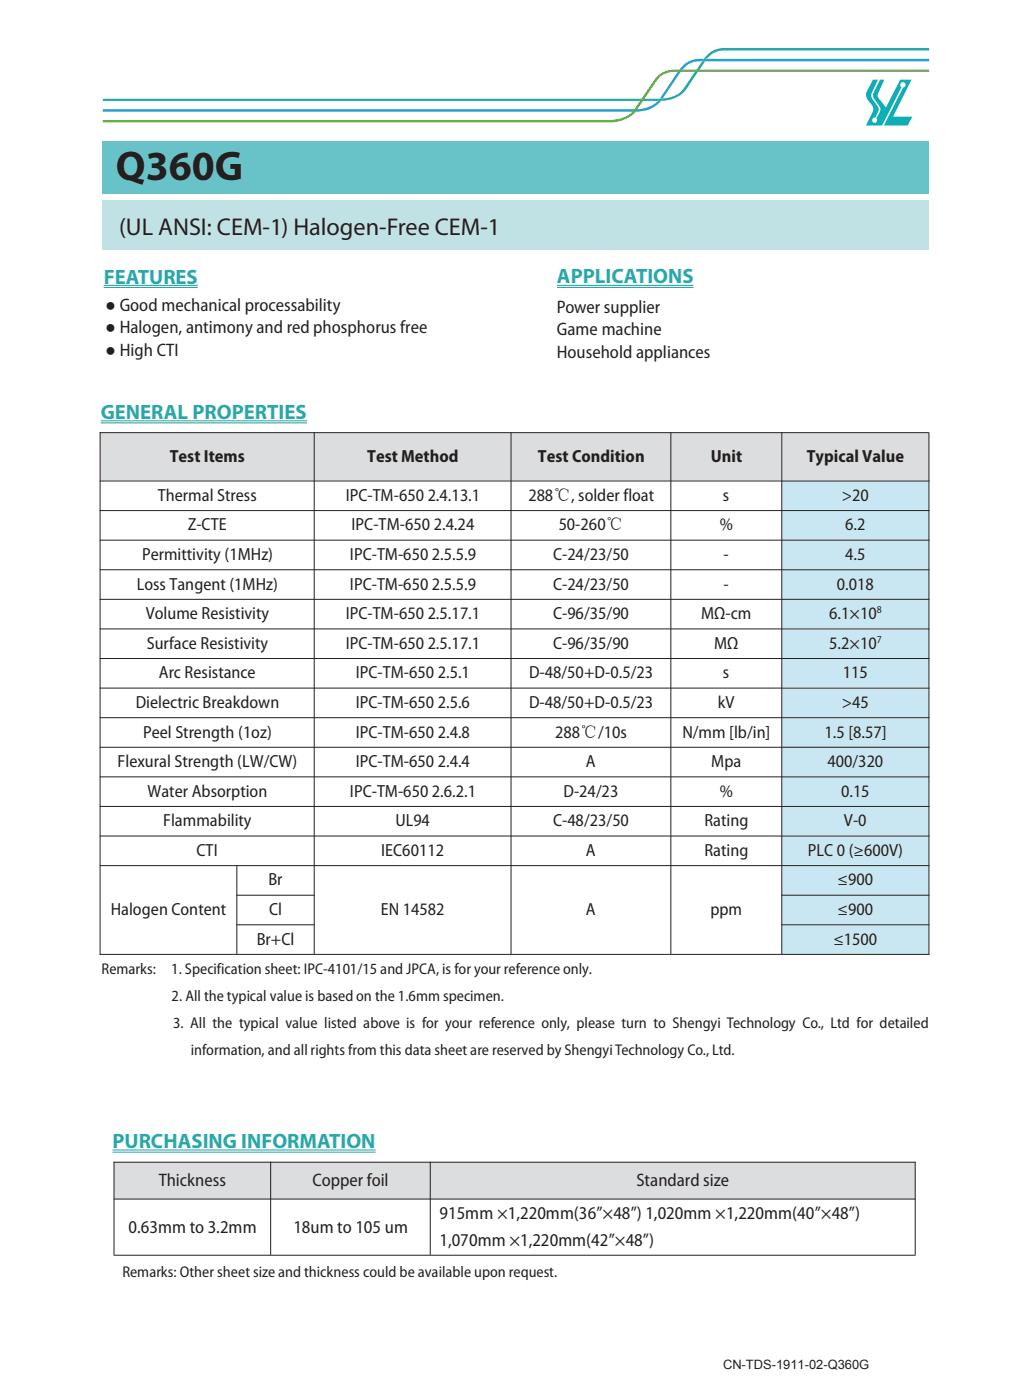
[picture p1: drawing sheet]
<svg xmlns="http://www.w3.org/2000/svg" width="210mm" height="285mm" viewBox="0 0 210 285" stroke-linecap="round" stroke-linejoin="round" font-family="sans-serif">
<path d="M20.9 40.8h168.4v10.1h-168.4z" fill="#c0e2e5"/>
<path d="M20.9 28.8h168.4v10.6h-168.4z" fill="#68c3c9"/>
<path d="M20.9 24.5h103.2a6.4 6.4 0 0 0 5-2.1l4.1-6a4.8 4.8 0 0 1 4.2-2.2h51.9v.4h-51.9a4.1 4.1 0 0 0-3.8 2.1l-4.1 6a7.2 7.2 0 0 1-5.4 2.3h-103.2z" fill-rule="evenodd" fill="#61b047"/>
<path d="M20.9 20.1v.5h109.4l.3-.5zM131.2 20.1l-.3 .5h3.2l.3-.5zM135 20l-.3 .6a6.6 6.6 0 0 0 5-2.2l2.5-3.8h-.6l-2.3 3.4a5.4 5.4 0 0 1-4.3 2zM143 12.5l-1.1 1.7h.6l1.1-1.7zM144.1 11.1l-.7 .9h.6a4.3 4.3 0 0 1 3.5-1.7h41.8v-.5h-41.8a4.6 4.6 0 0 0-3.4 1.3z" fill-rule="evenodd" fill="#23aca3"/>
<path d="M130.6 20.1l-.3 .5h.6l.3-.5zM141.9 14.2l-.3 .4h.6l.3-.4z" fill="#339c4c"/>
<path d="M20.9 22.3v.5h108l.3-.5zM129.8 22.3l-.3 .5a6.4 6.4 0 0 0 5.2-2.2h-.6a6.6 6.6 0 0 1-4.3 1.7zM138.1 14.6l-3.7 5.5 .6-.1 3.7-5.4zM139.2 13.3l-.8 .9h.6a4.4 4.4 0 0 1 4-1.7l.4-.5a5.3 5.3 0 0 0-4.2 1.3zM144 12l-.4 .5h45.7v-.5z" fill-rule="evenodd" fill="#279fcf"/>
<path d="M129.2 22.3l-.3 .5h.6l.3-.5zM138.4 14.2l-.3 .4h.6l.3-.4z" fill-rule="evenodd" fill="#2d9149"/>
<path d="M134.3 20.2l-.2 .4h.6l.3-.6zM143.4 12l-.4 .5h.6l.4-.5z" fill-rule="evenodd" fill="#2c9299"/>
<path d="M177.8 16.2h1l-1.2 2.7-.1 .6 .2 .6 1.1 1.6a.98 .98 0 0 1 0 1.3l-.5 1a.52 .52 0 0 0-.6 .6 .52 .52 0 0 0 .7 .4 .52 .52 0 0 0 .2-.8l-.1-.1 .7-1.3a1.03 1.03 0 0 0-.2-1.3l-1-1.5-.2-.5 .1-.6 1.4-2.7h.8l-1.2 2.7-.1 .6 .1 .5 1.6 1.9 2.9-5.7h2.3l-3.8 7.6h3.9l-.9 1.8h-4.9l4-7.8a.55 .55 0 0 0 .4-.7 .55 .55 0 0 0-.8-.2 .55 .55 0 0 0 0 .9l-3.9 7.8h-3.3l1.3-2.7a1.19 1.19 0 0 0 0-1.4 4.1 4.1 0 0 1-1.3-2l.1-.8z" fill-rule="evenodd" fill="#0cafb6"/>
<path d="M20.4 88.1h43.6v9.9h-43.6z" fill-rule="evenodd" fill="#fff"/>
<path d="M20.4 88.2h43.6v9.8h-43.6z" fill="#dcdddf"/>
<path d="M64 88.1h40.1v9.9h-40.1z" fill-rule="evenodd" fill="#fff"/>
<path d="M64.1 88.2h40v9.8h-40z" fill="#dcdddf"/>
<path d="M104.1 88.1h32.5v9.9h-32.5z" fill-rule="evenodd" fill="#fff"/>
<path d="M104.1 88.2h32.5v9.8h-32.5z" fill="#dcdddf"/>
<path d="M136.6 88.1h22.6v9.9h-22.6z" fill-rule="evenodd" fill="#fff"/>
<path d="M136.7 88.2h22.5v9.8h-22.5z" fill="#dcdddf"/>
<path d="M159.2 88.1h30v9.9h-30z" fill-rule="evenodd" fill="#fff"/>
<path d="M159.3 88.2h29.9v9.8h-29.9z" fill="#dcdddf"/>
<g fill="#fff">
<path d="M20.4 98h43.6v6h-43.6z" fill-rule="evenodd"/>
<path d="M64 98h40.1v6h-40.1z" fill-rule="evenodd"/>
<path d="M104.1 98h32.5v6h-32.5z" fill-rule="evenodd"/>
<path d="M136.6 98h22.6v6h-22.6z" fill-rule="evenodd"/>
<path d="M159.2 98h30v6h-30z" fill-rule="evenodd"/>
</g>
<g fill="#fff">
<path d="M20.4 98.1h43.6v5.9h-43.6z"/>
<path d="M64.1 98.1h40v5.9h-40z"/>
<path d="M104.1 98.1h32.5v5.9h-32.5z"/>
<path d="M136.7 98.1h22.5v5.9h-22.5z"/>
</g>
<path d="M159.3 98.1h29.9v5.9h-29.9z" fill="#c9e7f3"/>
<g fill="#fff">
<path d="M20.4 104h43.6v6h-43.6z" fill-rule="evenodd"/>
<path d="M64 104h40.1v6h-40.1z" fill-rule="evenodd"/>
<path d="M104.1 104h32.5v6h-32.5z" fill-rule="evenodd"/>
<path d="M136.6 104h22.6v6h-22.6z" fill-rule="evenodd"/>
<path d="M159.2 104h30v6h-30z" fill-rule="evenodd"/>
</g>
<g fill="#fff">
<path d="M20.4 104.1h43.6v5.9h-43.6z"/>
<path d="M64.1 104.1h40v5.9h-40z"/>
<path d="M104.1 104.1h32.5v5.9h-32.5z"/>
<path d="M136.7 104.1h22.5v5.9h-22.5z"/>
</g>
<path d="M159.3 104.1h29.9v5.9h-29.9z" fill="#c9e7f3"/>
<g fill="#fff">
<path d="M20.4 110h43.6v6h-43.6z" fill-rule="evenodd"/>
<path d="M64 110h40.1v6h-40.1z" fill-rule="evenodd"/>
<path d="M104.1 110h32.5v6h-32.5z" fill-rule="evenodd"/>
<path d="M136.6 110h22.6v6h-22.6z" fill-rule="evenodd"/>
<path d="M159.2 110h30v6h-30z" fill-rule="evenodd"/>
</g>
<g fill="#fff">
<path d="M20.4 110.2h43.6v5.8h-43.6z"/>
<path d="M64.1 110.2h40v5.8h-40z"/>
<path d="M104.1 110.2h32.5v5.8h-32.5z"/>
<path d="M136.7 110.2h22.5v5.8h-22.5z"/>
</g>
<path d="M159.3 110.2h29.9v5.8h-29.9z" fill="#c9e7f3"/>
<g fill="#fff">
<path d="M20.4 116h43.6v6.1h-43.6z" fill-rule="evenodd"/>
<path d="M64 116h40.1v6.1h-40.1z" fill-rule="evenodd"/>
<path d="M104.1 116h32.5v6.1h-32.5z" fill-rule="evenodd"/>
<path d="M136.6 116h22.6v6.1h-22.6z" fill-rule="evenodd"/>
<path d="M159.2 116h30v6.1h-30z" fill-rule="evenodd"/>
</g>
<g fill="#fff">
<path d="M20.4 116.2h43.6v5.9h-43.6z"/>
<path d="M64.1 116.2h40v5.9h-40z"/>
<path d="M104.1 116.2h32.5v5.9h-32.5z"/>
<path d="M136.7 116.2h22.5v5.9h-22.5z"/>
</g>
<path d="M159.3 116.2h29.9v5.9h-29.9z" fill="#c9e7f3"/>
<g fill="#fff">
<path d="M20.4 122.1h43.6v6h-43.6z" fill-rule="evenodd"/>
<path d="M64 122.1h40.1v6h-40.1z" fill-rule="evenodd"/>
<path d="M104.1 122.1h32.5v6h-32.5z" fill-rule="evenodd"/>
<path d="M136.6 122.1h22.6v6h-22.6z" fill-rule="evenodd"/>
<path d="M159.2 122.1h30v6h-30z" fill-rule="evenodd"/>
</g>
<g fill="#fff">
<path d="M20.4 122.2h43.6v5.9h-43.6z"/>
<path d="M64.1 122.2h40v5.9h-40z"/>
<path d="M104.1 122.2h32.5v5.9h-32.5z"/>
<path d="M136.7 122.2h22.5v5.9h-22.5z"/>
</g>
<path d="M159.3 122.2h29.9v5.9h-29.9z" fill="#c9e7f3"/>
<g fill="#fff">
<path d="M20.4 128.1h43.6v6h-43.6z" fill-rule="evenodd"/>
<path d="M64 128.1h40.1v6h-40.1z" fill-rule="evenodd"/>
<path d="M104.1 128.1h32.5v6h-32.5z" fill-rule="evenodd"/>
<path d="M136.6 128.1h22.6v6h-22.6z" fill-rule="evenodd"/>
<path d="M159.2 128.1h30v6h-30z" fill-rule="evenodd"/>
</g>
<g fill="#fff">
<path d="M20.4 128.2h43.6v5.9h-43.6z"/>
<path d="M64.1 128.2h40v5.9h-40z"/>
<path d="M104.1 128.2h32.5v5.9h-32.5z"/>
<path d="M136.7 128.2h22.5v5.9h-22.5z"/>
</g>
<path d="M159.3 128.2h29.9v5.9h-29.9z" fill="#c9e7f3"/>
<g fill="#fff">
<path d="M20.4 134.1h43.6v6.1h-43.6z" fill-rule="evenodd"/>
<path d="M64 134.1h40.1v6.1h-40.1z" fill-rule="evenodd"/>
<path d="M104.1 134.1h32.5v6.1h-32.5z" fill-rule="evenodd"/>
<path d="M136.6 134.1h22.6v6.1h-22.6z" fill-rule="evenodd"/>
<path d="M159.2 134.1h30v6.1h-30z" fill-rule="evenodd"/>
</g>
<g fill="#fff">
<path d="M20.4 134.3h43.6v5.9h-43.6z"/>
<path d="M64.1 134.3h40v5.9h-40z"/>
<path d="M104.1 134.3h32.5v5.9h-32.5z"/>
<path d="M136.7 134.3h22.5v5.9h-22.5z"/>
</g>
<path d="M159.3 134.3h29.9v5.9h-29.9z" fill="#c9e7f3"/>
<g fill="#fff">
<path d="M20.4 140.2h43.6v6h-43.6z" fill-rule="evenodd"/>
<path d="M64 140.2h40.1v6h-40.1z" fill-rule="evenodd"/>
<path d="M104.1 140.2h32.5v6h-32.5z" fill-rule="evenodd"/>
<path d="M136.6 140.2h22.6v6h-22.6z" fill-rule="evenodd"/>
<path d="M159.2 140.2h30v6h-30z" fill-rule="evenodd"/>
</g>
<g fill="#fff">
<path d="M20.4 140.3h43.6v5.9h-43.6z"/>
<path d="M64.1 140.3h40v5.9h-40z"/>
<path d="M104.1 140.3h32.5v5.9h-32.5z"/>
<path d="M136.7 140.3h22.5v5.9h-22.5z"/>
</g>
<path d="M159.3 140.3h29.9v5.9h-29.9z" fill="#c9e7f3"/>
<g fill="#fff">
<path d="M20.4 146.2h43.6v6h-43.6z" fill-rule="evenodd"/>
<path d="M64 146.2h40.1v6h-40.1z" fill-rule="evenodd"/>
<path d="M104.1 146.2h32.5v6h-32.5z" fill-rule="evenodd"/>
<path d="M136.6 146.2h22.6v6h-22.6z" fill-rule="evenodd"/>
<path d="M159.2 146.2h30v6h-30z" fill-rule="evenodd"/>
</g>
<g fill="#fff">
<path d="M20.4 146.3h43.6v5.9h-43.6z"/>
<path d="M64.1 146.3h40v5.9h-40z"/>
<path d="M104.1 146.3h32.5v5.9h-32.5z"/>
<path d="M136.7 146.3h22.5v5.9h-22.5z"/>
</g>
<path d="M159.3 146.3h29.9v5.9h-29.9z" fill="#c9e7f3"/>
<g fill="#fff">
<path d="M20.4 152.2h43.6v6.1h-43.6z" fill-rule="evenodd"/>
<path d="M64 152.2h40.1v6.1h-40.1z" fill-rule="evenodd"/>
<path d="M104.1 152.2h32.5v6.1h-32.5z" fill-rule="evenodd"/>
<path d="M136.6 152.2h22.6v6.1h-22.6z" fill-rule="evenodd"/>
<path d="M159.2 152.2h30v6.1h-30z" fill-rule="evenodd"/>
</g>
<g fill="#fff">
<path d="M20.4 152.4h43.6v5.9h-43.6z"/>
<path d="M64.1 152.4h40v5.9h-40z"/>
<path d="M104.1 152.4h32.5v5.9h-32.5z"/>
<path d="M136.7 152.4h22.5v5.9h-22.5z"/>
</g>
<path d="M159.3 152.4h29.9v5.9h-29.9z" fill="#c9e7f3"/>
<g fill="#fff">
<path d="M20.4 158.3h43.6v6h-43.6z" fill-rule="evenodd"/>
<path d="M64 158.3h40.1v6h-40.1z" fill-rule="evenodd"/>
<path d="M104.1 158.3h32.5v6h-32.5z" fill-rule="evenodd"/>
<path d="M136.6 158.3h22.6v6h-22.6z" fill-rule="evenodd"/>
<path d="M159.2 158.3h30v6h-30z" fill-rule="evenodd"/>
</g>
<g fill="#fff">
<path d="M20.4 158.4h43.6v5.9h-43.6z"/>
<path d="M64.1 158.4h40v5.9h-40z"/>
<path d="M104.1 158.4h32.5v5.9h-32.5z"/>
<path d="M136.7 158.4h22.5v5.9h-22.5z"/>
</g>
<path d="M159.3 158.4h29.9v5.9h-29.9z" fill="#c9e7f3"/>
<g fill="#fff">
<path d="M20.4 164.3h43.6v6h-43.6z" fill-rule="evenodd"/>
<path d="M64 164.3h40.1v6h-40.1z" fill-rule="evenodd"/>
<path d="M104.1 164.3h32.5v6h-32.5z" fill-rule="evenodd"/>
<path d="M136.6 164.3h22.6v6h-22.6z" fill-rule="evenodd"/>
<path d="M159.2 164.3h30v6h-30z" fill-rule="evenodd"/>
</g>
<g fill="#fff">
<path d="M20.4 164.4h43.6v5.9h-43.6z"/>
<path d="M64.1 164.4h40v5.9h-40z"/>
<path d="M104.1 164.4h32.5v5.9h-32.5z"/>
<path d="M136.7 164.4h22.5v5.9h-22.5z"/>
</g>
<path d="M159.3 164.4h29.9v5.9h-29.9z" fill="#c9e7f3"/>
<g fill="#fff">
<path d="M20.4 170.3h43.6v6.1h-43.6z" fill-rule="evenodd"/>
<path d="M64 170.3h40.1v6.1h-40.1z" fill-rule="evenodd"/>
<path d="M104.1 170.3h32.5v6.1h-32.5z" fill-rule="evenodd"/>
<path d="M136.6 170.3h22.6v6.1h-22.6z" fill-rule="evenodd"/>
<path d="M159.2 170.3h30v6.1h-30z" fill-rule="evenodd"/>
</g>
<g fill="#fff">
<path d="M20.4 170.5h43.6v5.9h-43.6z"/>
<path d="M64.1 170.5h40v5.9h-40z"/>
<path d="M104.1 170.5h32.5v5.9h-32.5z"/>
<path d="M136.7 170.5h22.5v5.9h-22.5z"/>
</g>
<path d="M159.3 170.5h29.9v5.9h-29.9z" fill="#c9e7f3"/>
<g fill="#fff">
<path d="M20.4 176.4h27.8v18.2h-27.8z" fill-rule="evenodd"/>
<path d="M48.2 176.4h15.8v6h-15.8z" fill-rule="evenodd"/>
<path d="M64 176.4h40.1v18.2h-40.1z" fill-rule="evenodd"/>
<path d="M104.1 176.4h32.5v18.2h-32.5z" fill-rule="evenodd"/>
<path d="M136.6 176.4h22.6v18.2h-22.6z" fill-rule="evenodd"/>
<path d="M159.2 176.4h30v6h-30z" fill-rule="evenodd"/>
</g>
<g fill="#fff">
<path d="M20.4 176.5h27.8v18h-27.8z"/>
<path d="M48.3 176.5h15.7v5.9h-15.7z"/>
<path d="M64.1 176.5h40v18h-40z"/>
<path d="M104.1 176.5h32.5v18h-32.5z"/>
<path d="M136.7 176.5h22.5v18h-22.5z"/>
</g>
<path d="M159.3 176.5h29.9v5.9h-29.9z" fill="#c9e7f3"/>
<g fill="#fff">
<path d="M48.2 182.4h15.8v6h-15.8z" fill-rule="evenodd"/>
<path d="M159.2 182.4h30v6h-30z" fill-rule="evenodd"/>
</g>
<path d="M48.3 182.5h15.7v5.9h-15.7z" fill="#fff"/>
<path d="M159.3 182.5h29.9v5.9h-29.9z" fill="#c9e7f3"/>
<g fill="#fff">
<path d="M48.2 188.4h15.8v6.2h-15.8z" fill-rule="evenodd"/>
<path d="M159.2 188.4h30v6.2h-30z" fill-rule="evenodd"/>
</g>
<path d="M48.3 188.5h15.7v6h-15.7z" fill="#fff"/>
<path d="M159.3 188.5h29.9v6h-29.9z" fill="#c9e7f3"/>
<g fill="none" stroke="#231f20" stroke-width=".2">
<path d="M20.3 88.2h169M20.3 98h169M20.4 88.1v106.5M64 88.1v106.3M104.1 88.1v106.3M136.6 88.1v106.3M159.2 88.1v106.3M189.2 88.3v106.3M20.3 104.1h169M20.3 110.1h169M20.3 116.1h169M20.3 122.2h169"/>
<path d="M20.3 128.2h169M20.3 134.2h169M20.3 140.3h169M20.3 146.3h169M20.3 152.3h169M20.3 158.3h169M20.3 164.4h169M20.3 170.4h169M20.3 176.4h169M48.2 176.4v18M20.3 194.5h169M48.2 182.5h15.9"/>
<path d="M48.2 188.5h15.9M159.2 182.5h30.1M159.2 188.5h30.1"/>
</g>
<g fill="#dcdddf">
<path d="M23.3 236.9h31.8v7.4h-31.8z"/>
<path d="M55.2 236.9h32.4v7.4h-32.4z"/>
<path d="M87.7 236.9h98.7v7.4h-98.7z"/>
</g>
<g fill="#fff">
<path d="M23.3 244.5h31.8v11.3h-31.8z"/>
<path d="M87.7 244.5h98.7v11.3h-98.7z"/>
</g>
<path d="M23.1 236.9h163.4M23.2 236.8v19M55.1 236.8v19M87.6 236.8v19M186.4 236.8v19M23.1 244.4h163.4M23.1 255.8h163.4" fill="none" stroke="#231f20" stroke-width=".2"/>
<path d="M21.1 58.2h19.2M21.1 58.6h19.2M113.5 58.2h27.8M113.5 58.6h27.8M20.5 85.8h42M20.5 86.2h42M22.9 234.4h53.6M22.9 234.8h53.6" fill="none" stroke="#2aa7ab" stroke-width=".21"/>
<text font-size="8.5" fill="#231f20" x="23.6" y="36.8">Q360G</text>
<text font-size="5" fill="#231f20" x="24.3" y="47.9">(UL ANSI: CEM-1) Halogen-Free CEM-1</text>
<g font-size="4.2" fill="#2aa7ab">
<text x="21.1" y="57.8">FEATURES</text>
<text x="113.5" y="57.8">APPLICATIONS</text>
<text x="20.5" y="85.4">GENERAL PROPERTIES</text>
<text x="22.9" y="234">PURCHASING INFORMATION</text>
</g>
<g font-size="3.7" fill="#231f20">
<text x="21.4" y="63.4">● Good mechanical processability</text>
<text x="113.4" y="63.8">Power supplier</text>
<text x="21.4" y="68">● Halogen, antimony and red phosphorus free</text>
<text x="113.4" y="68.4">Game machine</text>
<text x="21.4" y="72.6">● High CTI</text>
<text x="113.4" y="72.9">Household appliances</text>
<text x="32.3" y="241.8">Thickness</text>
<text x="63.7" y="241.8">Copper foil</text>
<text x="129.7" y="241.8">Standard size</text>
<text x="26.2" y="251.3">0.63mm to 3.2mm</text>
<text x="59.8" y="251.3">18um to 105 um</text>
<text x="89.5" y="248.4">915mm ×1,220mm(36”×48”) 1,020mm ×1,220mm(40”×48”)</text>
<text x="89.5" y="253.9">1,070mm ×1,220mm(42”×48”)</text>
</g>
<g font-size="3.6" fill="#231f20">
<text x="34.6" y="94.1">Test Items</text>
<text x="74.8" y="94.1">Test Method</text>
<text x="109.6" y="94.1">Test Condition</text>
<text x="144.8" y="94.1">Unit</text>
<text x="164.3" y="94.1">Typical Value</text>
<text x="32.1" y="102.1">Thermal Stress</text>
<text x="70.4" y="102.1">IPC-TM-650</text>
<text x="87.1" y="102.1">2.4.13.1</text>
<text x="107.6" y="102.1">288℃, solder float</text>
<text x="147.3" y="102.1">s</text>
<text x="171.4" y="102.1">&gt;20</text>
<text x="38.2" y="108.1">Z-CTE</text>
<text x="71.6" y="108.1">IPC-TM-650</text>
<text x="88.4" y="108.1">2.4.24</text>
<text x="113.8" y="108.1">50-260℃</text>
<text x="146.6" y="108.1">%</text>
<text x="172.2" y="108.1">6.2</text>
<text x="28.9" y="114.1">Permittivity (1MHz)</text>
<text x="71.3" y="114.1">IPC-TM-650</text>
<text x="88" y="114.1">2.5.5.9</text>
<text x="112.7" y="114.1">C-24/23/50</text>
<text x="147.4" y="114.1">-</text>
<text x="172.2" y="114.1">4.5</text>
<text x="27.9" y="120.2">Loss Tangent (1MHz)</text>
<text x="71.3" y="120.2">IPC-TM-650</text>
<text x="88" y="120.2">2.5.5.9</text>
<text x="112.7" y="120.2">C-24/23/50</text>
<text x="147.4" y="120.2">-</text>
<text x="170.5" y="120.2">0.018</text>
<text x="29.7" y="126.2">Volume Resistivity</text>
<text x="70.4" y="126.2">IPC-TM-650</text>
<text x="87.1" y="126.2">2.5.17.1</text>
<text x="112.7" y="126.2">C-96/35/90</text>
<text x="142.8" y="126.2">MΩ-cm</text>
<text x="168.9" y="126.2">6.1×10</text>
<text x="29.9" y="132.2">Surface Resistivity</text>
<text x="70.4" y="132.2">IPC-TM-650</text>
<text x="87.1" y="132.2">2.5.17.1</text>
<text x="112.7" y="132.2">C-96/35/90</text>
<text x="145.5" y="132.2">MΩ</text>
<text x="168.9" y="132.2">5.2×10</text>
<text x="32.3" y="138.3">Arc Resistance</text>
<text x="72.5" y="138.3">IPC-TM-650</text>
<text x="89.2" y="138.3">2.5.1</text>
<text x="107.8" y="138.3">D-48/50+D-0.5/23</text>
<text x="147.3" y="138.3">s</text>
<text x="171.7" y="138.3">115</text>
<text x="27.7" y="144.3">Dielectric Breakdown</text>
<text x="72.5" y="144.3">IPC-TM-650</text>
<text x="89.2" y="144.3">2.5.6</text>
<text x="107.8" y="144.3">D-48/50+D-0.5/23</text>
<text x="146.2" y="144.3">kV</text>
<text x="171.4" y="144.3">&gt;45</text>
<text x="29.1" y="150.3">Peel Strength (1oz)</text>
<text x="72.5" y="150.3">IPC-TM-650</text>
<text x="89.2" y="150.3">2.4.8</text>
<text x="113.1" y="150.3">288℃/10s</text>
<text x="139" y="150.3">N/mm [lb/in]</text>
<text x="168" y="150.3">1.5 [8.57]</text>
<text x="24" y="156.4">Flexural Strength (LW/CW)</text>
<text x="72.5" y="156.4">IPC-TM-650</text>
<text x="89.2" y="156.4">2.4.4</text>
<text x="119.4" y="156.4">A</text>
<text x="144.9" y="156.4">Mpa</text>
<text x="168.6" y="156.4">400/320</text>
<text x="30" y="162.4">Water Absorption</text>
<text x="71.3" y="162.4">IPC-TM-650</text>
<text x="88" y="162.4">2.6.2.1</text>
<text x="114.8" y="162.4">D-24/23</text>
<text x="146.6" y="162.4">%</text>
<text x="171.3" y="162.4">0.15</text>
<text x="33.3" y="168.4">Flammability</text>
<text x="80.5" y="168.4">UL94</text>
<text x="112.7" y="168.4">C-48/23/50</text>
<text x="143.5" y="168.4">Rating</text>
<text x="171.9" y="168.4">V-0</text>
<text x="40" y="174.5">CTI</text>
<text x="77.7" y="174.5">IEC60112</text>
<text x="119.4" y="174.5">A</text>
<text x="143.5" y="174.5">Rating</text>
<text x="164.6" y="174.5">PLC 0 (≥600V)</text>
<text x="54.7" y="180.5">Br</text>
<text x="170.6" y="180.5">≤900</text>
<text x="22.6" y="186.5">Halogen Content</text>
<text x="54.8" y="186.5">Cl</text>
<text x="77.6" y="186.5">EN 14582</text>
<text x="119.4" y="186.5">A</text>
<text x="144.7" y="186.5">ppm</text>
<text x="170.6" y="186.5">≤900</text>
<text x="52.3" y="192.6">Br+Cl</text>
<text x="169.8" y="192.6">≤1500</text>
</g>
<g font-size="3.2" fill="#231f20">
<text x="20.7" y="198.6">Remarks:</text>
<text x="34.9" y="198.6">1. Specification sheet: IPC-4101/15 and JPCA, is for your reference only.</text>
<text x="35" y="204.1">2. All the typical value is based on the 1.6mm specimen.</text>
<text x="35.3" y="209.6">3. All the typical value listed above is for your reference only, please turn to Shengyi Technology Co., Ltd for detailed</text>
<text x="38.9" y="215.1">information, and all rights from this data sheet are reserved by ShengyiTechnology Co., Ltd.</text>
<text x="24.9" y="260.2">Remarks: Other sheet size and thickness could be available upon request.</text>
</g>
<text font-size="2.6" fill="#231f20" x="147.3" y="279">CN-TDS-1911-02-Q360G</text>
<g font-size="2.1" fill="#231f20">
<text x="178.6" y="125">8</text>
<text x="178.6" y="131">7</text>
</g>
</svg>
